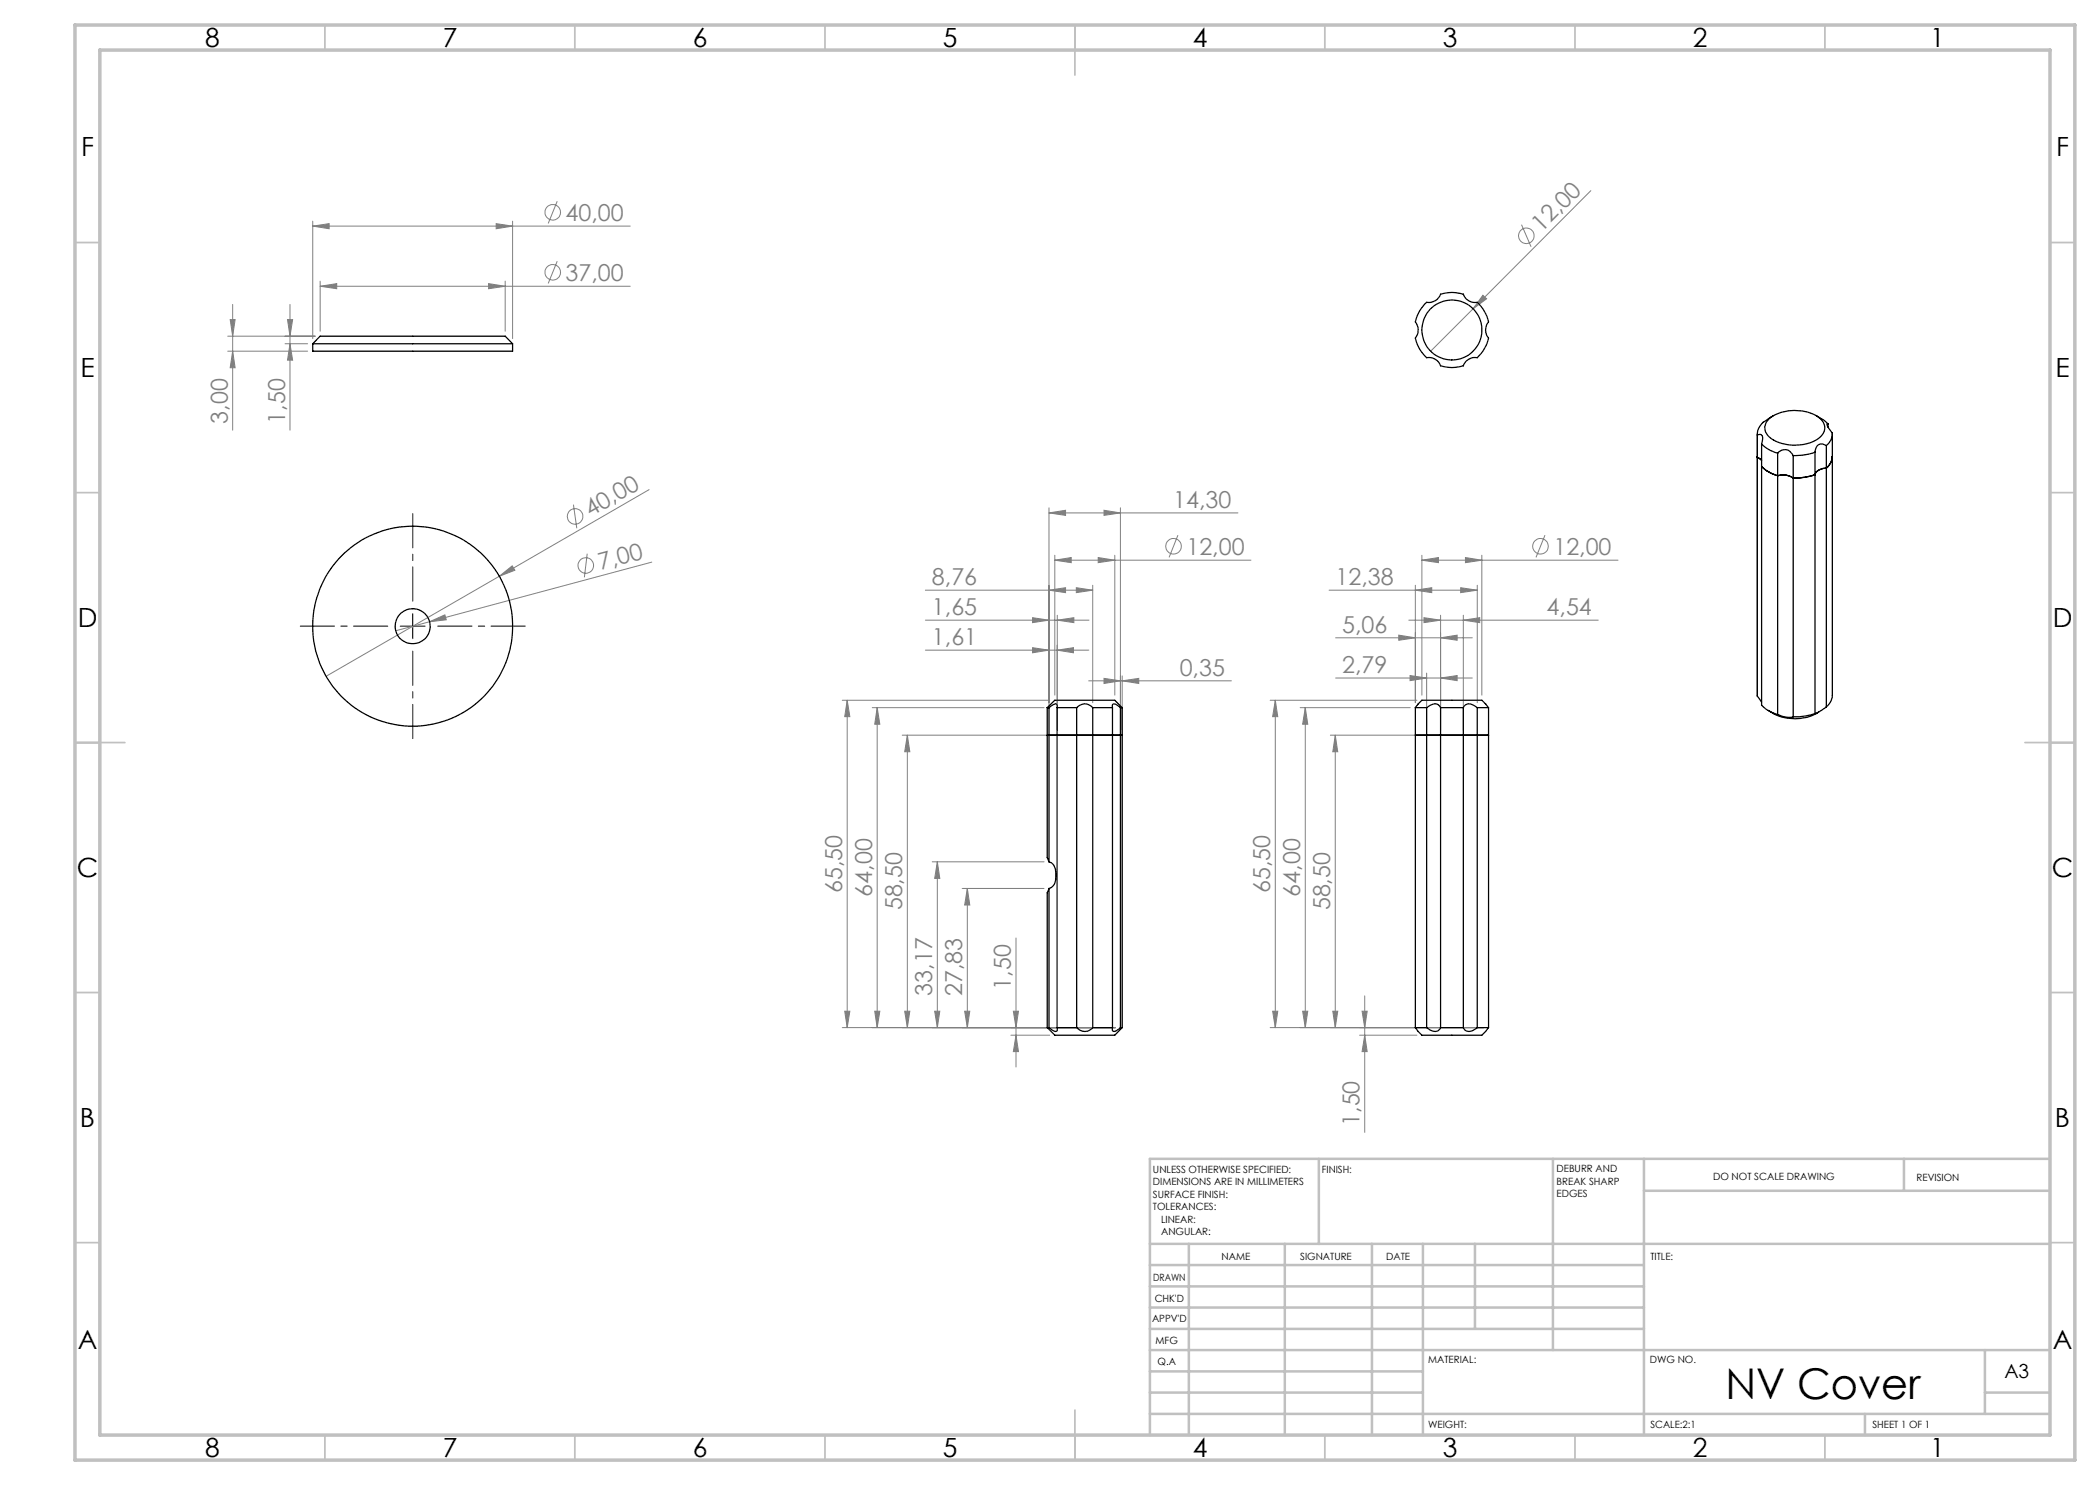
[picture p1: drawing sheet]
<svg xmlns="http://www.w3.org/2000/svg" width="420mm" height="297mm" viewBox="0 0 420 297" stroke-linecap="round" stroke-linejoin="round" font-family="sans-serif">
<g fill="none" stroke="#808080" stroke-width=".2">
<path d="M318.2 38.1l-32.1 32.1M62.5 45.2l3.3-.5v1.1zM62.5 44.2v23.5M62.5 45.2h63.5M64 57.3l3.3-.6v1zM64 56.2v10M64 57.3h62M97.7 56.7l3.3 .6-3.3 .4zM99.2 44.7l3.3 .5-3.3 .6zM101 56.2v10M102.5 44.2v23.5M111.4 52.2l-1.8 4.5"/>
<path d="M111.4 40.2l-1.8 4.5M296.6 59.1l.7 .7-2.7 2zM304.3 44.9l1.9 4.5M45.5 67.2h17.5M45.5 70.2h16M46 63.9h1l-.5 3.3zM46.5 70.2l.5 3.4h-1zM46.5 60.9v25.1M57 68.8h4.5M57.5 63.9h1l-.5 3.3zM58 68.8l.5 3.2h-1zM58 60.9v25.1"/>
<path d="M129.8 97.9l-29.9 17.3M99.9 115.2l2.5-2 .6 .8zM99.9 115.2l-34.7 20.1M114.7 100.9l.7 4.8M117.4 110.7l-.5 4.8M130.4 112.4l-44.5 12M185.1 118h33.4M209.8 118l3.3-.5v1zM209.8 102.6l3.3-.5v1zM209.8 101.6v44.4M209.8 102.6h37.8M211 112l3.2-.5v1z"/>
<path d="M211 112h39.2M211 111.1v27.9M215.3 117.5l3.2 .5-3.2 .5zM218.5 117v23.5M219.6 111.5l3.4 .5-3.4 .5zM220.8 102.1l3.3 .5-3.3 .5zM223 111.1v27.9M224.1 101.6v44.4M235.6 107l-1.8 4.5M265.8 118h29.7M283.1 118l3.2-.5v1zM283.1 117v23.5"/>
<path d="M284.4 112l3.3-.5v1zM284.4 111.1v27.9M284.4 112h39.2M292.1 117.5l3.4 .5-3.4 .5zM293.1 111.5l3.3 .5-3.3 .5zM295.5 117v23.5M296.4 111.1v27.9M309 107l-1.8 4.5M85.9 124.4l3.1-1.4 .3 1zM85.9 124.4l-6.7 1.7M185.1 124h32.7M185.1 130h32.7"/>
<path d="M206.5 123.5l3.3 .5-3.3 .5zM206.5 129.5l3.3 .5-3.3 .6zM211.4 130l3.3-.5v1.1zM211.4 129v11.5M211.5 124l3.3-.5v1zM211.5 123v23M217.7 136.2h28.6M220.8 135.7l3.3 .5-3.3 .5zM224.4 136.2l3.4-.5v1zM224.4 135.2v10.8M267.1 135.6h27.4M267.1 127.6h27.4"/>
<path d="M279.8 127l3.3 .6-3.3 .5zM281.8 124h37.9M282 135.1l3.3 .5-3.3 .5zM284.8 123.5l3.3 .5-3.3 .5zM285.3 134.6v11.4M288.1 135.6l3.3-.5v1zM288.1 127.6l3.3-.6v1.1zM288.1 123v23M292.7 124l3.2-.5v1zM292.7 123v23M168.5 140h41.4M169.4 140l.6 3.3h-1.1z"/>
<path d="M169.4 140v65.5M174.4 141.5h34.4M175.4 141.5l.6 3.3h-1.1zM175.4 141.5v64M180.4 147h42.7M181.5 147v58.5M181.5 147l.5 3.4h-1.1zM254 140h29.4M255.1 140v65.5M255.1 140l.5 3.3h-1.1zM260 141.5h22M261.1 141.5v64"/>
<path d="M261.1 141.5l.4 3.3h-1zM266.1 147h21M267.1 147v58.5M267.1 147l.4 3.4h-.9zM186.4 172.4h22.4M187.5 172.4v33.1M187.5 172.4l.5 3.3h-1.1zM192.4 177.7h16.4M193.5 177.7v27.8M193.5 177.7l.5 3.3h-1.1zM203.2 187.6v25.8M272.9 199.2v27.3"/>
<path d="M168.9 202.2h1.1l-.6 3.3zM174.9 202.2h1.1l-.6 3.3zM180.9 202.2h1.1l-.5 3.3zM186.9 202.2h1.1l-.5 3.3zM192.9 202.2h1.1l-.5 3.3zM202.2 207h7.7M202.7 202.2h1l-.5 3.3zM203.2 207l.5 3.3h-1zM223.1 205.5h-54.6M254.5 202.2h1.1l-.5 3.3zM260.5 202.2h1l-.4 3.3zM266.6 202.2h.9l-.4 3.3z"/>
<path d="M271.9 207h11.5M272.4 202.2h1l-.5 3.3zM272.9 207l.5 3.3h-1zM296.7 205.5h-42.7"/>
<circle cx="110.6" cy="54.5" r="1.55"/>
<circle cx="110.6" cy="42.5" r="1.55"/>
<circle cx="305.3" cy="47.2" r="1.55"/>
<circle cx="115" cy="103.3" r="1.56"/>
<circle cx="117.2" cy="113.1" r="1.56"/>
<circle cx="234.7" cy="109.3" r="1.56"/>
<circle cx="308.1" cy="109.3" r="1.56"/>
</g>
<path d="M77.6 125.2h-17.5M82.6 120.2v-17.5M82.6 130.2v17.5M87.6 125.2h17.5" fill="none" stroke="#000" stroke-width=".2" stroke-dasharray="15.2 1.3 1.3 1.3" stroke-dashoffset="8.4"/>
<path d="M80 125.2h5M82.5 122.7v5" fill="none" stroke="#000" stroke-width=".2"/>
<g fill="none" stroke="#c0c0c0" stroke-width=".35">
<path d="M65 5v5M115 5v5M165 5v5M215 5v10M265 5v5M315 5v5M365 5v5M15 48.5h5M410 48.5h5M15 98.5h5M410 98.5h5M15 148.5h10"/>
<path d="M405 148.5h10M15 198.5h5M410 198.5h5M15 248.5h5M410 248.5h5M65 287v5M115 287v5M165 287v5M215 282v10M265 287v5M315 287v5M365 287v5"/>
</g>
<g fill="none" stroke="#c0c0c0" stroke-width=".5">
<path d="M263.8 231.8v17M310.6 231.8v38.2M328.8 231.8v55.2M328.8 238.2h81.2M380.8 231.8v6.4M410 231.8h-180v55.2M230 248.8h180M230 257.3h98.8M230 253h98.8M237.8 248.8v38.2M257 248.8v38.2M274.4 248.8v38.2"/>
<path d="M284.6 248.8v38.2M295 248.8v17M230 265.8h98.8M230 261.5h98.8M230 278.5h54.6M230 274.3h54.6M230 270h180M397 278.5h13M397 270v12.8M230 282.8h180M373 282.8v4.2"/>
</g>
<path d="M15 5h400v287h-400zM20 10h390v277h-390z" fill="none" stroke="#c0c0c0" stroke-width=".7"/>
<g fill="#808080">
<path d="M85.9 124.4l3.1-1.4 .3 1z"/>
<path d="M99.9 115.2l2.5-2 .6 .8z"/>
<path d="M296.6 59.1l.7 .7-2.7 2z"/>
<path d="M97.7 56.7l3.3 .6-3.3 .4zM64 57.3l3.3-.6v1zM288.1 135.6l3.3-.5v1zM282 135.1l3.3 .5-3.3 .5zM293.1 111.5l3.3 .5-3.3 .5zM284.4 112l3.3-.5v1zM211.5 124l3.3-.5v1zM206.5 123.5l3.3 .5-3.3 .5zM219.6 111.5l3.4 .5-3.4 .5zM211 112l3.2-.5v1zM224.4 136.2l3.4-.5v1zM220.8 135.7l3.3 .5-3.3 .5z"/>
<path d="M62.5 45.2l3.3-.5v1.1zM99.2 44.7l3.3 .5-3.3 .6zM279.8 127l3.3 .6-3.3 .5zM288.1 127.6l3.3-.6v1.1zM283.1 118l3.2-.5v1zM292.1 117.5l3.4 .5-3.4 .5zM284.8 123.5l3.3 .5-3.3 .5zM292.7 124l3.2-.5v1z"/>
<path d="M206.5 129.5l3.3 .5-3.3 .6zM211.4 130l3.3-.5v1.1zM209.8 118l3.3-.5v1zM215.3 117.5l3.2 .5-3.2 .5zM209.8 102.6l3.3-.5v1zM220.8 102.1l3.3 .5-3.3 .5z"/>
<path d="M266.6 202.2h.9l-.4 3.3zM267.1 147l.4 3.4h-.9zM260.5 202.2h1l-.4 3.3zM261.1 141.5l.4 3.3h-1zM254.5 202.2h1.1l-.5 3.3zM255.1 140l.5 3.3h-1.1zM192.9 202.2h1.1l-.5 3.3zM193.5 177.7l.5 3.3h-1.1zM186.9 202.2h1.1l-.5 3.3zM187.5 172.4l.5 3.3h-1.1zM180.9 202.2h1.1l-.5 3.3zM181.5 147l.5 3.4h-1.1zM174.9 202.2h1.1l-.6 3.3zM175.4 141.5l.6 3.3h-1.1zM168.9 202.2h1.1l-.6 3.3zM169.4 140l.6 3.3h-1.1z"/>
<path d="M57.5 63.9h1l-.5 3.3zM58 68.8l.5 3.2h-1zM46 63.9h1l-.5 3.3zM46.5 70.2l.5 3.4h-1zM272.4 202.2h1l-.5 3.3zM272.9 207l.5 3.3h-1zM202.7 202.2h1l-.5 3.3zM203.2 207l.5 3.3h-1z"/>
</g>
<g fill="none" stroke="#000" stroke-width=".25">
<path d="M62.5 68.8v1.4h40v-1.4M62.5 68.8h40M62.5 68.8l1.5-1.6h37l1.5 1.6M284.9 60.9l.4-.4a2.48 2.48 0 0 0 2.8-1.7 7.5 7.5 0 0 1 4.6 0 2.5 2.5 0 0 0 2.8 1.7 8 8 0 0 1 2.2 3.9 2.49 2.49 0 0 0 0 3.2 8 8 0 0 1-2.2 3.9 2.48 2.48 0 0 0-2.8 1.7 7.5 7.5 0 0 1-4.6 0 2.5 2.5 0 0 0-2.8-1.7 7.4 7.4 0 0 1-2.2-3.9 2.61 2.61 0 0 0 0-3.2l.8-2.1zM351.5 91.5l.8 .5M351.5 86.8v52.4l.8 1.2M352.3 88.8v52.2a7.3 7.3 0 0 0 3.2 1.9M352.3 88.8a6.8 6.8 0 0 0 3.2 1.8M353.9 83.7a8.7 8.7 0 0 1 10.3 .2 2.45 2.45 0 0 1-.8 4 8.8 8.8 0 0 1-9.7-.6 2.3 2.3 0 0 1 .2-3.6zM354.7 83.1l-.5 .3a4.6 4.6 0 0 0-2.7 2.9v.7a.74 .74 0 0 1 .9 .1 .74 .74 0 0 1 .1 .9l-.2 .8M355.5 90.6a1.77 1.77 0 0 1 3.1 .5M355.5 90.6v52.3"/>
<path d="M358.6 91.1v52.3M363 90.4a12.2 12.2 0 0 1-4.4 .7M363 90.4v52.3M363.2 83.1l1.5 .9 .9 .8M365.3 89.1a1.33 1.33 0 0 0-1.5-.2 1.33 1.33 0 0 0-.8 1.2v.3M365.3 89.1v52.3M365.6 84.8h-.2a3.5 3.5 0 0 0 1.1 1.8 2.98 2.98 0 0 1-1.2 2.5M365.6 84.8v.6M366.5 91.3a3.1 3.1 0 0 1-1.2 2.3 2.21 2.21 0 0 0-2.3 1.3 12.2 12.2 0 0 1-4.4 .7 3.7 3.7 0 0 0-3.1-.5 7.3 7.3 0 0 1-3.2-1.8M366.5 86.8v52.3a3.1 3.1 0 0 1-1.2 2.3M209.4 147h15M209.4 141.5v30l.4 .9"/>
<path d="M209.4 141.5l1.6-1.5h12l1.4 1.5M209.4 141.5h.4M209.8 141.5l1.3-.7 .4 .3-.1 .4M209.8 141.5v30.9M211.4 141.5h3.9M211.4 141.5v64M215.3 141.5a2.05 2.05 0 0 1 3.2 0M215.3 141.5v64M218.5 141.5h4M218.5 141.5v64M222.5 141.5v-.5l.3-.2 .5 .1 .8 .6M222.5 141.5v64"/>
<path d="M224.1 141.5h.3M224.1 141.5v64M224.4 141.5v64M283.1 147h14.6M283.1 141.5l1.3-1.5h12l1.3 1.5M283.1 141.5h2.2M283.1 141.5v64M285.3 141.5a2.01 2.01 0 0 1 2.5-.4l.3 .4M285.3 141.5v64M288.1 141.5h4.6M288.1 141.5v64M292.7 141.5a1.33 1.33 0 0 1 2-.4l.8 .4"/>
<path d="M292.7 141.5v64M295.5 141.5h2.2M295.5 141.5v64M297.7 141.5v64M353.7 142.1a9.2 9.2 0 0 0 10 .3M355.5 142.9a4.6 4.6 0 0 0 3.1 .5M363 142.7a12.2 12.2 0 0 1-4.4 .7M365.3 141.4l-1.6 1-.7 .3M209.8 172.4a2.12 2.12 0 0 1 1.4 2.4 2.7 2.7 0 0 1-1.2 2.8l-.2 .1M209.8 177.7l-.4 .8v27M209.8 177.7v27.8M209.4 205.5l1.6 1.5h12l1.4-1.5"/>
<path d="M209.4 205.5h.4M209.8 205.5l.6 .5 .7 .3a.49 .49 0 0 0 .3-.8M211.4 205.5h3.9M215.3 205.5a2.05 2.05 0 0 0 3.2 0M218.5 205.5h4M222.5 205.5v.6a1.04 1.04 0 0 0 1.3-.3l.3-.3M224.1 205.5h.3M283.1 205.5l1.3 1.5h12l1.3-1.5M283.1 205.5h2.2M285.3 205.5a1.89 1.89 0 0 0 2.5 .4l.3-.4M288.1 205.5h4.6M292.7 205.5a1.32 1.32 0 0 0 2.1 .4l.7-.4"/>
<path d="M295.5 205.5h2.2"/>
<circle cx="290.4" cy="66" r="6"/>
<circle cx="82.5" cy="125.3" r="3.5"/>
<circle cx="82.5" cy="125.2" r="20"/>
</g>
<text font-size="8.5" x="345.1" y="279.7">NV Cover</text>
<g font-size="5.3">
<text x="41" y="9.5">8</text>
<text x="88.5" y="9.5">7</text>
<text x="138.5" y="9.5">6</text>
<text x="188.5" y="9.5">5</text>
<text x="238.5" y="9.5">4</text>
<text x="288.5" y="9.5">3</text>
<text x="338.5" y="9.5">2</text>
<text x="386" y="9.5">1</text>
<text x="16.2" y="31.2">F</text>
<text x="411.2" y="31.2">F</text>
<text x="16.1" y="75.5">E</text>
<text x="411.1" y="75.5">E</text>
<text x="15.5" y="125.5">D</text>
<text x="410.5" y="125.5">D</text>
<text x="15.4" y="175.5">C</text>
<text x="410.4" y="175.5">C</text>
<text x="16" y="225.5">B</text>
<text x="411" y="225.5">B</text>
<text x="15.5" y="269.7">A</text>
<text x="410.5" y="269.7">A</text>
<text x="41" y="291.5">8</text>
<text x="88.5" y="291.5">7</text>
<text x="138.5" y="291.5">6</text>
<text x="188.5" y="291.5">5</text>
<text x="238.5" y="291.5">4</text>
<text x="288.5" y="291.5">3</text>
<text x="338.5" y="291.5">2</text>
<text x="386" y="291.5">1</text>
</g>
<g font-size="4.7" fill="#808080">
<text x="113.1" y="44.2">40,00</text>
<text x="308.3" y="46.5" transform="rotate(-45 308.3 46.5)">12,00</text>
<text x="113.1" y="56.2">37,00</text>
<text x="45.5" y="84.7" transform="rotate(-90 45.5 84.7)">3,00</text>
<text x="57" y="84.7" transform="rotate(-90 57 84.7)">1,50</text>
<text x="234.7" y="101.5">14,30</text>
<text x="118.1" y="103.5" transform="rotate(-30 118.1 103.5)">40,00</text>
<text x="237.3" y="111">12,00</text>
<text x="310.7" y="111">12,00</text>
<text x="120.1" y="114.1" transform="rotate(-15 120.1 114.1)">7,00</text>
<text x="186.4" y="117">8,76</text>
<text x="267.1" y="117">12,38</text>
<text x="186.4" y="123">1,65</text>
<text x="309.3" y="123">4,54</text>
<text x="186.4" y="129">1,61</text>
<text x="268.4" y="126.5">5,06</text>
<text x="235.9" y="135.2">0,35</text>
<text x="268.4" y="134.6">2,79</text>
<text x="168.5" y="178.6" transform="rotate(-90 168.5 178.6)">65,50</text>
<text x="174.5" y="179.3" transform="rotate(-90 174.5 179.3)">64,00</text>
<text x="254.1" y="178.6" transform="rotate(-90 254.1 178.6)">65,50</text>
<text x="260.1" y="179.3" transform="rotate(-90 260.1 179.3)">64,00</text>
<text x="180.5" y="182.1" transform="rotate(-90 180.5 182.1)">58,50</text>
<text x="266.1" y="182.1" transform="rotate(-90 266.1 182.1)">58,50</text>
<text x="202.2" y="197.9" transform="rotate(-90 202.2 197.9)">1,50</text>
<text x="186.5" y="199.1" transform="rotate(-90 186.5 199.1)">33,17</text>
<text x="192.5" y="199.2" transform="rotate(-90 192.5 199.2)">27,83</text>
<text x="271.9" y="225.2" transform="rotate(-90 271.9 225.2)">1,50</text>
</g>
<text font-size="3.9" x="400.9" y="275.5">A3</text>
<g font-size="2">
<text x="230.6" y="234.6">UNLESS OTHERWISE SPECIFIED:</text>
<text x="230.6" y="237.1">DIMENSIONS ARE IN MILLIMETERS</text>
<text x="230.6" y="239.6">SURFACE FINISH:</text>
<text x="264.4" y="234.6">FINISH:</text>
<text x="311.3" y="234.5">DEBURR AND</text>
<text x="311.3" y="237">BREAK SHARP</text>
<text x="311.3" y="239.5">EDGES</text>
<text x="342.6" y="236">DO NOT SCALE DRAWING</text>
<text x="383.3" y="236.2">REVISION</text>
<text x="230.6" y="242.1">TOLERANCES:</text>
<text x="232.2" y="244.6">LINEAR:</text>
<text x="232.2" y="247.1">ANGULAR:</text>
<text x="244.3" y="252">NAME</text>
<text x="260" y="251.9">SIGNATURE</text>
<text x="277.2" y="251.9">DATE</text>
<text x="330.1" y="251.9">TITLE:</text>
<text x="230.6" y="256.1">DRAWN</text>
<text x="230.9" y="260.3">CHK'D</text>
<text x="230.4" y="264.4">APPV'D</text>
<text x="231.1" y="268.8">MFG</text>
<text x="231.5" y="273">Q.A</text>
<text x="285.6" y="272.5">MATERIAL:</text>
<text x="330" y="272.5">DWG NO.</text>
<text x="285.6" y="285.5">WEIGHT:</text>
<text x="330.1" y="285.6">SCALE:2:1</text>
<text x="374.5" y="285.6">SHEET 1 OF 1</text>
</g>
</svg>
